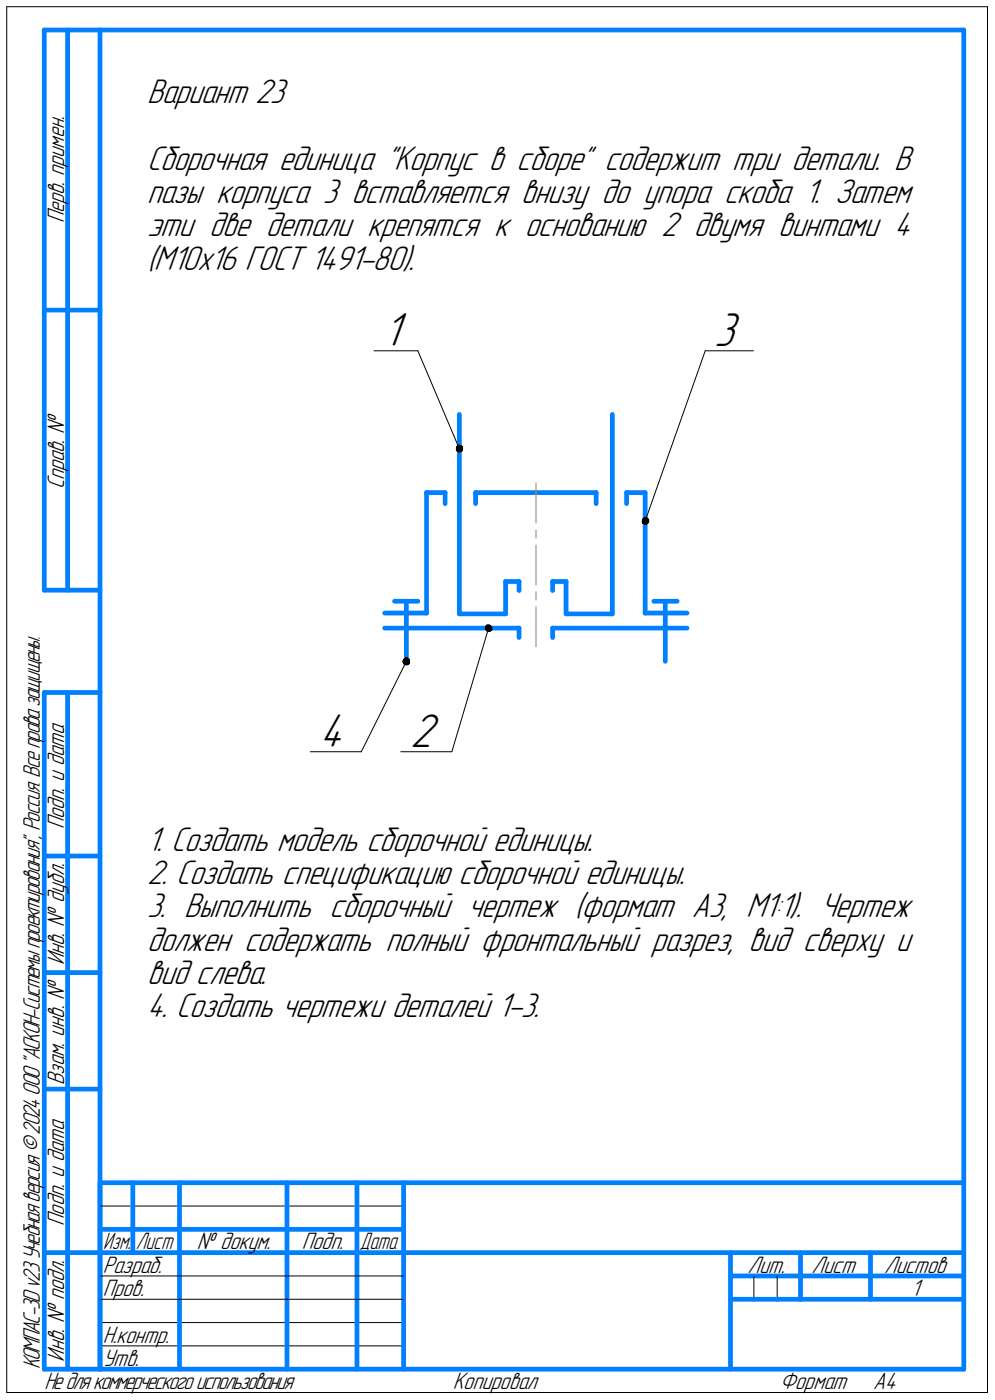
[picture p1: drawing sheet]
<svg xmlns="http://www.w3.org/2000/svg" width="213mm" height="300mm" viewBox="0 0 213 300" stroke-linecap="round" stroke-linejoin="round" font-family="sans-serif">
<g fill="none" stroke="#000" stroke-width=".21">
<path d="M1.4 1.4h210.1zM1.4 1.4v297zM211.5 1.4v297zM80.1 75.2h9.4zM89.5 75.2l8.9 21zM151 75.2l-12.8 36.5zM151 75.2h10.4zM104.6 134.6l-7.8 26.5zM87 141.7l-9.6 19.4zM66.5 161.1h10.9zM85.9 161.1h10.9zM21.4 258.5h65z"/>
<path d="M21.4 273.5h17zM21.4 278.5h17zM38.4 273.5h23.1zM38.4 278.5h23.1zM61.5 273.5h15zM61.5 278.5h15zM76.5 273.5h9.9zM76.5 278.5h9.9zM161.5 273.5v5zM166.5 273.5v5zM1.4 298.4h210.1zM21.4 283.5h65z"/>
<path d="M21.4 288.5h65z"/>
</g>
<g fill="none" stroke="#0080ff" stroke-width="1">
<path d="M9.5 6.4v120.1zM9.5 6.4h11.9zM14.5 6.4v120.1zM21.4 6.4h185zM21.4 6.4v287.1zM206.4 6.4v287.1zM9.5 66.5h11.9zM98.4 88.8v42.8zM131.1 88.8v42.8zM91.4 105.6v25.8zM91.4 105.6h3.9zM95.3 105.6v2.3z"/>
<path d="M101.9 105.6h12.9zM101.9 105.6v2.3zM114.8 105.6h12.9zM127.7 105.6v2.3zM134.2 105.6h4zM134.2 105.6v2.3zM138.2 105.6v25.8zM9.5 126.5h11.9zM82.4 134.6h28.8zM82.4 131.4h9zM84.5 128.9h5zM87 128.9v12.8z"/>
<path d="M98.4 131.6h9.9zM108.3 124.6h2.9zM108.3 124.6v7zM111.2 134.6v2.1zM111.2 124.6v2zM118.4 134.6v2.1zM118.4 134.6h28.8zM118.4 124.6v2zM118.4 124.6h2.8zM121.2 124.6v7zM121.2 131.6h9.9zM138.2 131.4h9z"/>
<path d="M140 128.9h5zM142.5 128.9v12.8zM9.5 148.4v145.1zM9.5 148.4h11.9zM14.5 148.4v145.1zM9.5 183.5h11.9zM9.5 208.4h11.9zM9.5 233.4h11.9zM21.4 253.5h185zM21.4 253.5v40zM28.4 253.5v15zM38.4 253.5v25z"/>
<path d="M61.5 253.5v25zM76.5 253.5v25zM86.4 253.5v40zM9.5 268.5h11.9zM21.4 263.5h7zM21.4 268.5h7zM28.4 263.5h10zM28.4 268.5h10zM38.4 278.5v15zM38.4 263.5h23.1zM38.4 268.5h23.1zM61.5 278.5v15z"/>
<path d="M61.5 263.5h15zM61.5 268.5h15zM76.5 278.5v15zM76.5 263.5h9.9zM76.5 268.5h9.9zM86.4 268.5h120zM156.5 268.5v25zM156.5 273.5h14.9zM156.5 278.5h5zM161.5 278.5h5zM166.5 278.5h4.9zM171.4 268.5v10z"/>
<path d="M171.4 273.5h35zM171.4 278.5h15zM186.4 268.5v10zM186.4 278.5h20zM9.5 293.5h11.9zM21.4 293.5h185z"/>
</g>
<path d="M114.8 116.8v8.6zM114.8 113.6v1.7zM114.8 103.5v8.6zM114.8 130v8.6zM114.8 126.8v1.8z" fill="none" stroke="#ff8000" stroke-width=".21"/>
<g fill="#fff" stroke="#fff" stroke-width=".21">
<path d="M82 66.4h5.5zM82 66.5h5.5zM82 66.5h5.5zM82 66.6h5.5zM82 66.7h5.5zM82 66.8h5.5zM82 66.9h5.5zM82 67h5.5zM82 67.1h5.5zM82 67.1h5.5zM82 67.2h5.5zM82 67.3h5.5zM82 67.4h5.5zM82 67.5h5.5zM82 67.6h5.5zM82 67.6h5.5zM82 67.7h5.5zM82 67.8h5.5zM82 67.9h5.5zM82 68h5.5zM82 68.1h5.5zM82 68.2h5.5zM82 68.2h5.5zM82 68.3h5.5zM82 68.4h5.5zM82 68.5h5.5zM82 68.6h5.5zM82 68.7h5.5zM82 68.7h5.5zM82 68.8h5.5zM82 68.9h5.5zM82 69h5.5zM82 69.1h5.5zM82 69.2h5.5zM82 69.3h5.5zM82 69.3h5.5zM82 69.4h5.5zM82 69.5h5.5zM82 69.6h5.5zM82 69.7h5.5zM82 69.8h5.5zM82 69.8h5.5zM82 69.9h5.5zM82 70h5.5zM82 70.1h5.5zM82 70.2h5.5zM82 70.3h5.5zM82 70.4h5.5zM82 70.4h5.5zM82 70.5h5.5zM82 70.6h5.5zM82 70.7h5.5zM82 70.8h5.5zM82 70.9h5.5zM82 71h5.5zM82 71h5.5zM82 71.1h5.5zM82 71.2h5.5zM82 71.3h5.5zM82 71.4h5.5zM82 71.5h5.5zM82 71.5h5.5zM82 71.6h5.5zM82 71.7h5.5zM82 71.8h5.5zM82 71.9h5.5zM82 72h5.5zM82 72.1h5.5zM82 72.1h5.5zM82 72.2h5.5zM82 72.3h5.5zM82 72.4h5.5zM82 72.5h5.5zM82 72.6h5.5zM82 72.6h5.5zM82 72.7h5.5zM82 72.8h5.5zM82 72.9h5.5zM82 73h5.5zM82 73.1h5.5zM82 73.2h5.5zM82 73.2h5.5zM82 73.3h5.5zM82 73.4h5.5zM82 73.5h5.5zM82 73.6h5.5zM82 73.7h5.5zM82 73.7h5.5zM82 73.8h5.5zM82 73.9h5.5zM82 74h5.5zM82 74.1h5.5zM82 74.2h5.5zM82 74.3h5.5zM82 74.3h5.5zM82 74.4h5.5zM82 74.5h5.5zM82 74.6h5.5zM82 74.7h5.5zM82 74.8h5.5zM82 74.8h5.5zM82 74.9h5.5zM82 75h5.5zM82 75.1h5.5zM82 75.2h5.5zM82 75.3h5.5zM82 75.4h5.5zM82 75.4h5.5zM82 75.5h5.5zM82 75.6h5.5zM82 75.7h5.5zM82 75.8h5.5zM82 75.9h5.5zM82 75.9h5.5zM82 76h5.5zM82 76.1h5.5zM82 76.2h5.5z"/>
<path d="M87.9 152.4h6.9zM87.9 152.5h6.9zM87.9 152.6h6.9zM87.9 152.7h6.9zM87.9 152.7h6.9zM87.9 152.8h6.9zM87.9 152.9h6.9zM87.9 153h6.9zM87.9 153.1h6.9zM87.9 153.2h6.9zM87.9 153.2h6.9zM87.9 153.3h6.9zM87.9 153.4h6.9zM87.9 153.5h6.9zM87.9 153.6h6.9zM87.9 153.7h6.9zM87.9 153.8h6.9zM87.9 153.8h6.9zM87.9 153.9h6.9zM87.9 154h6.9zM87.9 154.1h6.9zM87.9 154.2h6.9zM87.9 154.3h6.9zM87.9 154.3h6.9zM87.9 154.4h6.9zM87.9 154.5h6.9zM87.9 154.6h6.9zM87.9 154.7h6.9zM87.9 154.8h6.9zM87.9 154.9h6.9zM87.9 154.9h6.9zM87.9 155h6.9zM87.9 155.1h6.9zM87.9 155.2h6.9zM87.9 155.3h6.9zM87.9 155.4h6.9zM87.9 155.4h6.9zM87.9 155.5h6.9zM87.9 155.6h6.9zM87.9 155.7h6.9zM87.9 155.8h6.9zM87.9 155.9h6.9zM87.9 156h6.9zM87.9 156h6.9zM87.9 156.1h6.9zM87.9 156.2h6.9zM87.9 156.3h6.9zM87.9 156.4h6.9zM87.9 156.5h6.9zM87.9 156.5h6.9zM87.9 156.6h6.9zM87.9 156.7h6.9zM87.9 156.8h6.9zM87.9 156.9h6.9zM87.9 157h6.9zM87.9 157.1h6.9zM87.9 157.1h6.9zM87.9 157.2h6.9zM87.9 157.3h6.9zM87.9 157.4h6.9zM87.9 157.5h6.9zM87.9 157.6h6.9zM87.9 157.6h6.9zM87.9 157.7h6.9zM87.9 157.8h6.9zM87.9 157.9h6.9zM87.9 158h6.9zM87.9 158.1h6.9zM87.9 158.2h6.9zM87.9 158.2h6.9zM87.9 158.3h6.9zM87.9 158.4h6.9zM87.9 158.5h6.9zM87.9 158.6h6.9zM87.9 158.7h6.9zM87.9 158.7h6.9zM87.9 158.8h6.9zM87.9 158.9h6.9zM87.9 159h6.9zM87.9 159.1h6.9zM87.9 159.2h6.9zM87.9 159.3h6.9zM87.9 159.3h6.9zM87.9 159.4h6.9zM87.9 159.5h6.9zM87.9 159.6h6.9zM87.9 159.7h6.9zM87.9 159.8h6.9zM87.9 159.9h6.9zM87.9 159.9h6.9zM87.9 160h6.9zM87.9 160.1h6.9zM87.9 160.2h6.9zM87.9 160.3h6.9zM87.9 160.4h6.9zM87.9 160.4h6.9zM87.9 160.5h6.9zM87.9 160.6h6.9zM87.9 160.7h6.9zM87.9 160.8h6.9zM87.9 160.9h6.9zM87.9 161h6.9zM87.9 161h6.9zM87.9 161.1h6.9zM87.9 161.2h6.9zM87.9 161.3h6.9zM87.9 161.4h6.9zM87.9 161.5h6.9zM87.9 161.5h6.9zM87.9 161.6h6.9zM87.9 161.7h6.9zM87.9 161.8h6.9zM87.9 161.9h6.9zM87.9 162h6.9zM87.9 162.1h6.9zM87.9 162.1h6.9zM87.9 162.2h6.9z"/>
<path d="M153 66.4h6.4zM153 66.5h6.4zM153 66.5h6.4zM153 66.6h6.4zM153 66.7h6.4zM153 66.8h6.4zM153 66.9h6.4zM153 67h6.4zM153 67.1h6.4zM153 67.1h6.4zM153 67.2h6.4zM153 67.3h6.4zM153 67.4h6.4zM153 67.5h6.4zM153 67.6h6.4zM153 67.6h6.4zM153 67.7h6.4zM153 67.8h6.4zM153 67.9h6.4zM153 68h6.4zM153 68.1h6.4zM153 68.2h6.4zM153 68.2h6.4zM153 68.3h6.4zM153 68.4h6.4zM153 68.5h6.4zM153 68.6h6.4zM153 68.7h6.4zM153 68.7h6.4zM153 68.8h6.4zM153 68.9h6.4zM153 69h6.4zM153 69.1h6.4zM153 69.2h6.4zM153 69.3h6.4zM153 69.3h6.4zM153 69.4h6.4zM153 69.5h6.4zM153 69.6h6.4zM153 69.7h6.4zM153 69.8h6.4zM153 69.8h6.4zM153 69.9h6.4zM153 70h6.4zM153 70.1h6.4zM153 70.2h6.4zM153 70.3h6.4zM153 70.4h6.4zM153 70.4h6.4zM153 70.5h6.4zM153 70.6h6.4zM153 70.7h6.4zM153 70.8h6.4zM153 70.9h6.4zM153 71h6.4zM153 71h6.4zM153 71.1h6.4zM153 71.2h6.4zM153 71.3h6.4zM153 71.4h6.4zM153 71.5h6.4zM153 71.5h6.4zM153 71.6h6.4zM153 71.7h6.4zM153 71.8h6.4zM153 71.9h6.4zM153 72h6.4zM153 72.1h6.4zM153 72.1h6.4zM153 72.2h6.4zM153 72.3h6.4zM153 72.4h6.4zM153 72.5h6.4zM153 72.6h6.4zM153 72.6h6.4zM153 72.7h6.4zM153 72.8h6.4zM153 72.9h6.4zM153 73h6.4zM153 73.1h6.4zM153 73.2h6.4zM153 73.2h6.4zM153 73.3h6.4zM153 73.4h6.4zM153 73.5h6.4zM153 73.6h6.4zM153 73.7h6.4zM153 73.7h6.4zM153 73.8h6.4zM153 73.9h6.4zM153 74h6.4zM153 74.1h6.4zM153 74.2h6.4zM153 74.3h6.4zM153 74.3h6.4zM153 74.4h6.4zM153 74.5h6.4zM153 74.6h6.4zM153 74.7h6.4zM153 74.8h6.4zM153 74.8h6.4zM153 74.9h6.4zM153 75h6.4zM153 75.1h6.4zM153 75.2h6.4zM153 75.3h6.4zM153 75.4h6.4zM153 75.4h6.4zM153 75.5h6.4zM153 75.6h6.4zM153 75.7h6.4zM153 75.8h6.4zM153 75.9h6.4zM153 75.9h6.4zM153 76h6.4zM153 76.1h6.4zM153 76.2h6.4z"/>
<path d="M68.4 152.4h7zM68.4 152.5h7zM68.4 152.6h7zM68.4 152.7h7zM68.4 152.7h7zM68.4 152.8h7zM68.4 152.9h7zM68.4 153h7zM68.4 153.1h7zM68.4 153.2h7zM68.4 153.2h7zM68.4 153.3h7zM68.4 153.4h7zM68.4 153.5h7zM68.4 153.6h7zM68.4 153.7h7zM68.4 153.8h7zM68.4 153.8h7zM68.4 153.9h7zM68.4 154h7zM68.4 154.1h7zM68.4 154.2h7zM68.4 154.3h7zM68.4 154.3h7zM68.4 154.4h7zM68.4 154.5h7zM68.4 154.6h7zM68.4 154.7h7zM68.4 154.8h7zM68.4 154.9h7zM68.4 154.9h7zM68.4 155h7zM68.4 155.1h7zM68.4 155.2h7zM68.4 155.3h7zM68.4 155.4h7zM68.4 155.4h7zM68.4 155.5h7zM68.4 155.6h7zM68.4 155.7h7zM68.4 155.8h7zM68.4 155.9h7zM68.4 156h7zM68.4 156h7zM68.4 156.1h7zM68.4 156.2h7zM68.4 156.3h7zM68.4 156.4h7zM68.4 156.5h7zM68.4 156.5h7zM68.4 156.6h7zM68.4 156.7h7zM68.4 156.8h7zM68.4 156.9h7zM68.4 157h7zM68.4 157.1h7zM68.4 157.1h7zM68.4 157.2h7zM68.4 157.3h7zM68.4 157.4h7zM68.4 157.5h7zM68.4 157.6h7zM68.4 157.6h7zM68.4 157.7h7zM68.4 157.8h7zM68.4 157.9h7zM68.4 158h7zM68.4 158.1h7zM68.4 158.2h7zM68.4 158.2h7zM68.4 158.3h7zM68.4 158.4h7zM68.4 158.5h7zM68.4 158.6h7zM68.4 158.7h7zM68.4 158.7h7zM68.4 158.8h7zM68.4 158.9h7zM68.4 159h7zM68.4 159.1h7zM68.4 159.2h7zM68.4 159.3h7zM68.4 159.3h7zM68.4 159.4h7zM68.4 159.5h7zM68.4 159.6h7zM68.4 159.7h7zM68.4 159.8h7zM68.4 159.9h7zM68.4 159.9h7zM68.4 160h7zM68.4 160.1h7zM68.4 160.2h7zM68.4 160.3h7zM68.4 160.4h7zM68.4 160.4h7zM68.4 160.5h7zM68.4 160.6h7zM68.4 160.7h7zM68.4 160.8h7zM68.4 160.9h7zM68.4 161h7zM68.4 161h7zM68.4 161.1h7zM68.4 161.2h7zM68.4 161.3h7zM68.4 161.4h7zM68.4 161.5h7zM68.4 161.5h7zM68.4 161.6h7zM68.4 161.7h7zM68.4 161.8h7zM68.4 161.9h7zM68.4 162h7zM68.4 162.1h7zM68.4 162.1h7zM68.4 162.2h7z"/>
</g>
<g fill="#000" stroke="#000" stroke-width=".21">
<path d="M98 95.4h.6zM98 95.5h.9zM97.9 95.6h1.1zM97.8 95.7h1.3zM97.7 95.8h1.4zM97.7 95.8h1.4zM97.7 95.9h1.4zM97.7 96h1.4zM97.7 96.1h1.4zM97.7 96.2h1.4zM97.6 96.3h1.5zM97.7 96.4h1.4zM97.7 96.4h1.4zM97.8 96.5h1.3zM97.8 96.6h1.3zM97.8 96.7h1.2zM98 96.8h.9zM98.1 96.9h.7z"/>
<path d="M137.9 110.9h.6zM137.8 111h.9zM137.8 111.1h1zM137.7 111.2h1.2zM137.6 111.3h1.3zM137.6 111.3h1.3zM137.6 111.4h1.4zM137.5 111.5h1.5zM137.5 111.6h1.5zM137.5 111.7h1.5zM137.4 111.8h1.6zM137.5 111.8h1.5zM137.5 111.9h1.5zM137.6 112h1.3zM137.6 112.1h1.3zM137.6 112.2h1.2zM137.8 112.3h.9zM137.9 112.4h.7z"/>
<path d="M104.2 133.9h.7zM104.1 134h1zM104.1 134.1h1.1zM104 134.2h1.2zM103.9 134.3h1.4zM103.9 134.4h1.4zM103.9 134.5h1.5zM103.9 134.5h1.5zM103.9 134.6h1.5zM103.9 134.7h1.5zM103.9 134.8h1.5zM104 134.9h1.4zM104.1 135h1.3zM104.1 135h1.2zM104.1 135.1h1.1zM104.1 135.2h1.1zM104.3 135.3h.8z"/>
<path d="M86.8 141h.5zM86.7 141.1h.8zM86.6 141.1h.9zM86.5 141.2h1.1zM86.4 141.3h1.3zM86.4 141.4h1.4zM86.4 141.5h1.4zM86.3 141.6h1.5zM86.3 141.6h1.5zM86.3 141.7h1.5zM86.2 141.8h1.6zM86.3 141.9h1.5zM86.3 142h1.5zM86.4 142.1h1.3zM86.4 142.2h1.3zM86.4 142.2h1.3zM86.4 142.3h1.2zM86.6 142.4h.9zM86.7 142.5h.7z"/>
</g>
<g font-size="10.8">
<text x="82" y="74.2">1</text>
<text x="153" y="74.2">3</text>
<text x="68.5" y="160.2">4</text>
<text x="87.9" y="160.2">2</text>
</g>
<g font-size="7.8">
<text x="31.5" y="22.1">Вариант 23</text>
<text x="31.5" y="36.4">Сборочная единица &quot;Корпус в сборе&quot; содержит три детали. В</text>
<text x="31.5" y="43.5">пазы корпуса 3 вставляется внизу до упора скоба 1. Затем</text>
<text x="31.5" y="50.6">эти две детали крепятся к основанию 2 двумя винтами 4</text>
<text x="31.5" y="57.8">(М10х16 ГОСТ 1491-80).</text>
<text x="31.5" y="182.3">1. Создать модель сборочной единицы.</text>
<text x="31.5" y="189.5">2. Создать спецификацию сборочной единицы.</text>
<text x="31.5" y="196.6">3. Выполнить сборочный чертеж (формат А3, М1:1). Чертеж</text>
<text x="31.5" y="203.7">должен содержать полный фронтальный разрез, вид сверху и</text>
<text x="31.5" y="210.9">вид слева.</text>
<text x="31.5" y="218">4. Создать чертежи деталей 1-3.</text>
</g>
<g font-size="5.4">
<text x="13.8" y="47.9" transform="rotate(-90 13.8 47.9)">Перв. примен.</text>
<text x="13.8" y="104.8" transform="rotate(-90 13.8 104.8)">Справ. №</text>
<text x="13.8" y="177.7" transform="rotate(-90 13.8 177.7)">Подп. и дата</text>
<text x="13.8" y="206.8" transform="rotate(-90 13.8 206.8)">Инв. № дубл.</text>
<text x="13.8" y="232.6" transform="rotate(-90 13.8 232.6)">Взам. инв. №</text>
<text x="13.8" y="262.7" transform="rotate(-90 13.8 262.7)">Подп. и дата</text>
<text x="42.2" y="267.8">№ докум.</text>
<text x="64.6" y="267.8">Подп.</text>
<text x="22" y="272.8">Разраб.</text>
<text x="160.1" y="272.8">Лит.</text>
<text x="173.8" y="272.8">Лист</text>
<text x="189.3" y="272.8">Листов</text>
<text x="22" y="277.8">Пров.</text>
<text x="195.1" y="277.8">1</text>
<text x="22" y="287.8">Н.контр.</text>
<text x="8.5" y="293.5" transform="rotate(-90 8.5 293.5)">КОМПАС-3Dv23Учебнаяверсия©2024ООО&quot;АСКОН-Системыпроектирования&quot;, Россия. Всеправазащищены.</text>
<text x="13.8" y="291.8" transform="rotate(-90 13.8 291.8)">Инв. № подл.</text>
<text x="22" y="292.8">Утв.</text>
<text x="9.5" y="297.7">Недлякоммерческогоиспользования</text>
<text x="97" y="297.8">Копировал</text>
<text x="167" y="297.8">Формат</text>
<text x="187" y="297.8">A4</text>
</g>
<g font-size="5.3">
<text x="22.1" y="267.8">Изм.</text>
<text x="29.1" y="267.8">Лист</text>
<text x="77.1" y="267.8">Дата</text>
</g>
</svg>
